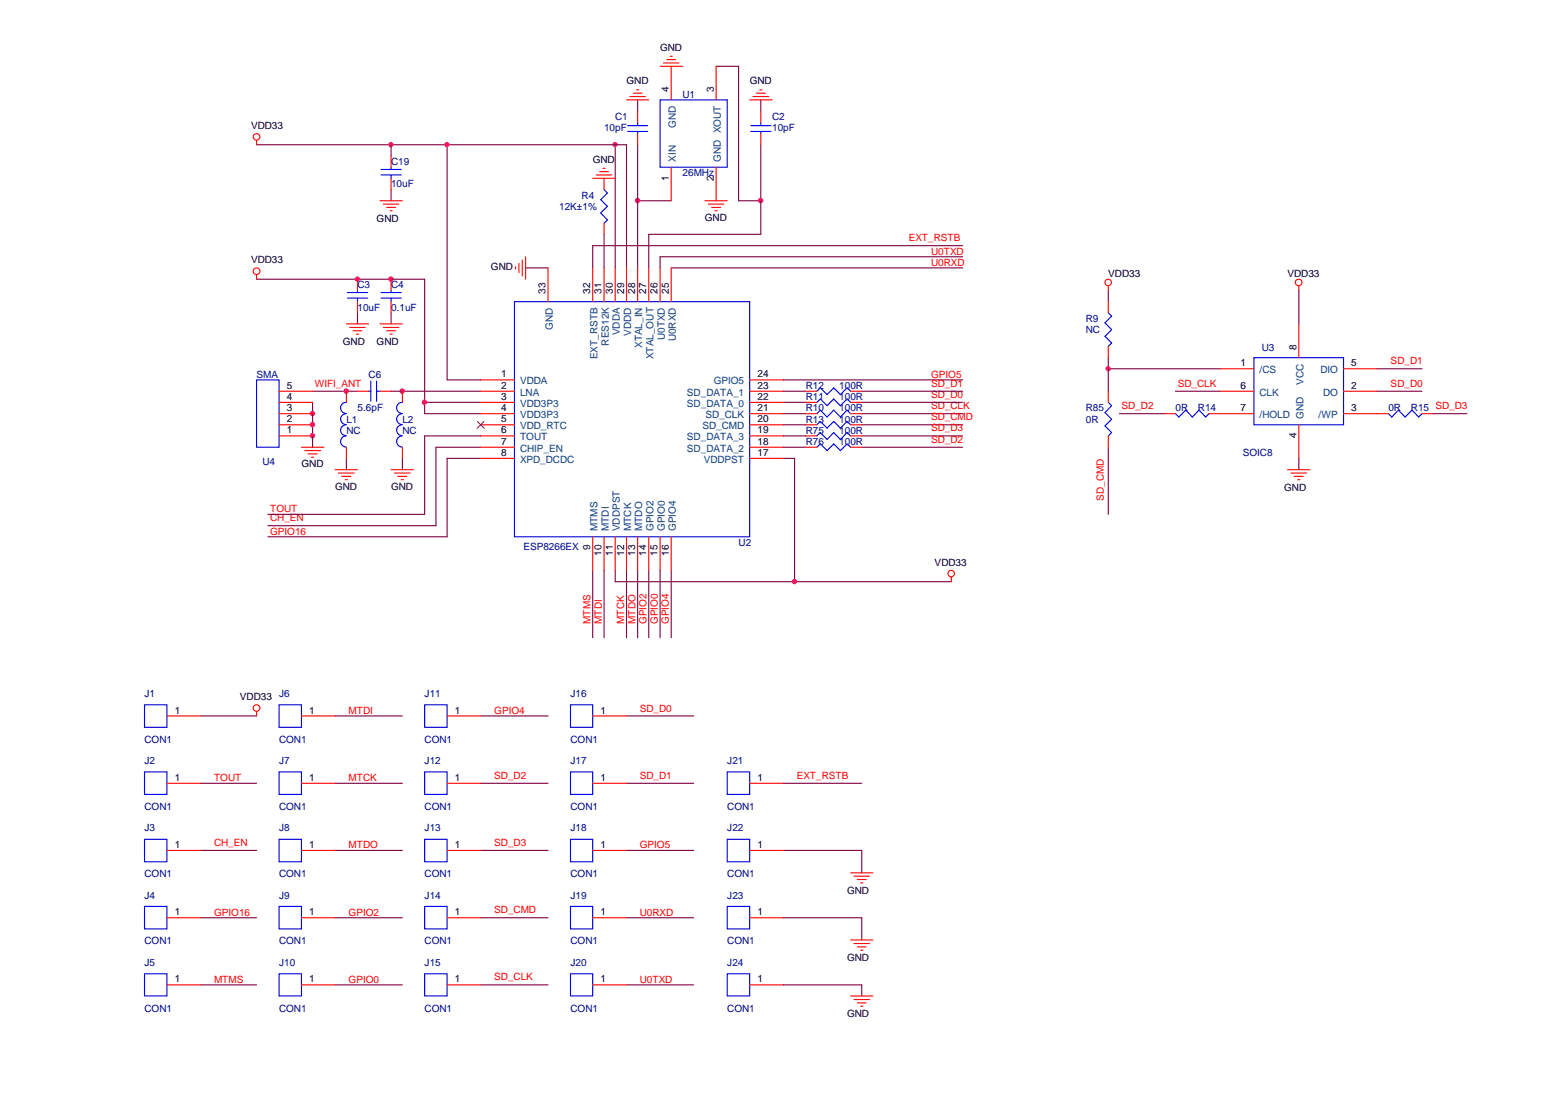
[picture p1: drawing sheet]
<svg xmlns="http://www.w3.org/2000/svg" width="297mm" height="210mm" viewBox="0 0 297 210" stroke-linecap="round" stroke-linejoin="round" font-family="sans-serif">
<g fill="none" stroke="#800040" stroke-width=".21">
<path d="M121.4 19v2.2M136.4 12.6h4.2v25.6h4.3M144.9 19v2.2M48.9 27.6h70.4v23.4M74.5 27.6v2.1M74.5 36.1v2.1M85.1 27.6v44.8h6.4M117.1 27.6v23.4M121.4 38.2h6.4M121.4 27.6v23.4M144.9 27.6v17h-21.4v6.4M48.9 53.2h32v25.6h10.6"/>
<path d="M68.1 59.6v2.1M74.5 59.6v2.1M100.1 51h4.3M115 44.6v6.4M127.8 51h55.5M183.3 46.8h-70.4v4.2M183.3 48.9h-57.6v2.1M211 55.3v2.2M247.3 55.3v6.4M59.5 74.5h8.6M59.5 76.6v8.6M74.5 74.5h17"/>
<path d="M80.9 76.6h10.6M149.1 74.5h4.3M149.1 76.6h4.3M149.1 78.8h4.3M149.1 72.4h34.2M164.1 74.5h19.2M164.1 76.6h19.2M164.1 78.8h19.2M211 70.2h21.4M211 68.1v6.4M213.1 78.8h8.6M223.8 74.5h8.6"/>
<path d="M262.2 74.5h8.6M262.2 70.2h8.6M272.9 78.8h6.4M66 87.3v2.2M76.6 87.3v2.2M91.5 83h-10.6v15h-29.9M91.5 85.2h-8.5v14.9h-32M91.5 87.3h-6.4v14.9h-34.1M149.1 80.9h4.3M149.1 83h4.3M149.1 85.2h4.3M149.1 87.3h2.2v23.5"/>
<path d="M164.1 80.9h19.2M164.1 83h19.2M164.1 85.2h19.2M211 85.2v12.8M247.3 87.3v2.2M112.9 108.6v12.9M115 108.6v12.9M117.1 108.6v2.2h64M119.3 108.6v12.9M121.4 108.6v12.9M123.5 108.6v12.9M125.7 108.6v12.9"/>
<path d="M127.8 108.6v12.9M38.2 136.4h10.7M63.8 136.4h12.8M91.5 136.4h12.9M119.3 136.4h12.8M38.2 149.2h10.7M63.8 149.2h12.8M91.5 149.2h12.9M119.3 149.2h12.8M149.1 149.2h15M38.2 162h10.7M38.2 174.8h10.7"/>
<path d="M63.8 162h12.8M63.8 174.8h12.8M91.5 162h12.9M91.5 174.8h12.9M119.3 162h12.8M119.3 174.8h12.8M149.1 162h15v4.3M149.1 174.8h15v4.2M38.2 187.6h10.7M63.8 187.6h12.8M91.5 187.6h12.9M119.3 187.6h12.8"/>
<path d="M149.1 187.6h15v2.1"/>
</g>
<g fill="#f0f" stroke="#f0f" stroke-width=".21">
<circle cx="76.6" cy="74.5" r=".4"/>
<circle cx="121.4" cy="38.2" r=".4"/>
<circle cx="74.4" cy="53.2" r=".4"/>
<circle cx="68" cy="53.2" r=".4"/>
<circle cx="117.1" cy="27.5" r=".4"/>
<circle cx="144.8" cy="38.2" r=".4"/>
<circle cx="80.8" cy="76.6" r=".4"/>
<circle cx="65.9" cy="74.5" r=".4"/>
<circle cx="59.5" cy="78.8" r=".4"/>
<circle cx="59.5" cy="83" r=".4"/>
<circle cx="59.5" cy="80.9" r=".4"/>
<circle cx="85.1" cy="27.5" r=".4"/>
<circle cx="74.4" cy="27.5" r=".4"/>
<circle cx="211" cy="70.2" r=".4"/>
<circle cx="151.3" cy="110.8" r=".4"/>
</g>
<g fill="none" stroke="#f00" stroke-width=".21">
<path d="M119.3 19h4.2M119.9 18.4h3M120.6 17.8h1.7M121.2 17.1h.4M125.7 12.6h4.3M126.3 12h3M127 11.4h1.7M127.6 10.7h.4M127.8 12.6v6.4M136.4 12.6v6.4M142.7 19h4.3M143.4 18.4h3"/>
<path d="M144 17.8h1.8M144.7 17.1h.4M48.9 26.7v.9M72.3 38.2h4.3M73 38.9h2.9M73.6 39.5h1.7M74.5 29.7v2.1M74.5 34v2.1M112.9 34h4.2M113.5 33.3h3M114.2 32.7h1.7M114.8 32.1h.4"/>
<path d="M115 34v2.1M121.4 21.2v2.1M121.4 25.5v2.1M127.8 31.8v6.4M134.2 38.2h4.3M134.9 38.9h2.9M135.5 39.5h1.7M136.4 31.8v6.4M144.9 21.2v2.1M144.9 25.5v2.1M48.9 52.3v.9M68.1 53.2v2.1"/>
<path d="M68.1 57.5v2.1M74.3 40.1h.4M74.5 53.2v2.1M74.5 57.5v2.1M98.2 50.8v.4M98.8 50.2v1.7M99.4 49.5v3M100.1 48.9v4.3M104.4 51v6.5M112.9 51v6.5M115 42.5v2.1M115 51v6.5"/>
<path d="M117.1 51v6.5M119.3 51v6.5M121.4 51v6.5M123.5 51v6.5M125.7 51v6.5M127.8 51v6.5M136.1 40.1h.5M211 54.5v.8M211 57.5v2.1M247.3 54.5v.8M53.1 74.5h6.4M53.1 76.6h6.4"/>
<path d="M53.1 78.8h6.4M66 61.7h4.2M66 74.5v2.1M66.6 62.4h3M67.2 63h1.7M67.9 63.6h.4M68.1 74.5h2.1M72.3 61.7h4.3M72.3 74.5h2.2M73 62.4h2.9M73.6 63h1.7M74.3 63.6h.4"/>
<path d="M76.6 74.5v2.1M91.5 74.5h6.5M91.5 72.4h6.5M91.5 76.6h6.5M91.5 78.8h6.5M142.7 74.5h6.4M142.7 72.4h6.4M142.7 76.6h6.4M142.7 78.8h6.4M153.4 74.5h2.1M153.4 76.6h2.1M153.4 78.8h2.1"/>
<path d="M162 74.5h2.1M162 76.6h2.1M162 78.8h2.1M211 66v2.1M211 74.5v2.1M221.7 78.8h2.1M230.2 78.8h8.6M232.4 74.5h6.4M232.4 70.2h6.4M247.3 61.7v6.4M255.8 74.5h6.4M255.8 78.8h8.6"/>
<path d="M255.8 70.2h6.4M270.8 78.8h2.1M53.1 80.9h6.4M53.1 83h6.4M57.4 85.2h4.3M58 85.8h3M58.7 86.5h1.7M59.3 87.1h.4M63.8 89.5h4.3M64.4 90.1h3M65.1 90.7h1.7M65.7 91.4h.5"/>
<path d="M66 85.2v2.1M74.5 89.5h4.2M75.1 90.1h3M75.7 90.7h1.8M76.4 91.4h.4M76.6 85.2v2.1M91.5 85.2h6.5M91.5 80.9h6.5M91.5 83h6.5M91.5 87.3h6.5M142.7 85.2h6.4M142.7 80.9h6.4"/>
<path d="M142.7 83h6.4M142.7 87.3h6.4M153.4 85.2h2.1M153.4 80.9h2.1M153.4 83h2.1M162 85.2h2.1M162 80.9h2.1M162 83h2.1M211 83v2.2M245.2 89.5h4.2M245.8 90.1h3M246.4 90.7h1.8"/>
<path d="M247.1 91.4h.4M247.3 80.9v6.4M112.9 102.2v6.4M115 102.2v6.4M117.1 102.2v6.4M119.3 102.2v6.4M121.4 102.2v6.4M123.5 102.2v6.4M125.7 102.2v6.4M127.8 102.2v6.4M181.1 109.9v.9M31.8 136.4h6.4"/>
<path d="M48.9 135.5v.9M57.4 136.4h6.4M85.1 136.4h6.4M112.9 136.4h6.4M31.8 149.2h6.4M57.4 149.2h6.4M85.1 149.2h6.4M112.9 149.2h6.4M142.7 149.2h6.4M31.8 174.8h6.4M31.8 162h6.4M57.4 174.8h6.4"/>
<path d="M57.4 162h6.4M85.1 174.8h6.4M85.1 162h6.4M112.9 174.8h6.4M112.9 162h6.4M142.7 174.8h6.4M142.7 162h6.4M162 166.3h4.2M162 179h4.2M162.6 166.9h3M162.6 179.7h3M163.2 167.5h1.7"/>
<path d="M163.9 168.2h.4M31.8 187.6h6.4M57.4 187.6h6.4M85.1 187.6h6.4M112.9 187.6h6.4M142.7 187.6h6.4M162 189.7h4.2M162.6 190.4h3M163.2 180.4h1.7M163.2 191h1.7M163.9 181h.4M163.9 191.7h.4"/>
<circle cx="48.9" cy="26.1" r=".63"/>
<circle cx="48.8" cy="51.7" r=".64"/>
<circle cx="211" cy="53.8" r=".62"/>
<circle cx="247.3" cy="53.8" r=".63"/>
<circle cx="181.1" cy="109.2" r=".62"/>
<circle cx="48.9" cy="134.9" r=".63"/>
</g>
<g fill="none" stroke="#00f" stroke-width=".21">
<path d="M125.7 19h12.8v12.8h-12.8zM72.6 33.3h3.8M72.6 32.3h3.8M74.5 31.8v.5M74.5 33.3v.7M115 36.1l.7 .7-1.3 1.2 1.3 1.3-1.3 1.3 1.3 1.3-.7 .6M119.5 23.9h3.8M119.5 25h3.8M121.4 23.3v.6M121.4 25v.5M143 23.9h3.8M143 25h3.8"/>
<path d="M144.9 23.3v.6M144.9 25v.5M66.2 56.8h3.8M66.2 55.7h3.8M68.1 55.3v.4M68.1 56.8v.7M72.6 56.8h3.8M72.6 55.7h3.8M74.5 55.3v.4M74.5 56.8v.7M98 57.5h44.7v44.7h-44.7zM211 59.6l.7 .6-1.3 1.3 1.3 1.3-1.3 1.3 1.3 1.2-.7 .7"/>
<path d="M48.9 72.4h4.2v12.8h-4.2zM65.9 78.8a1.04 1.04 0 0 0-1 1 1.04 1.04 0 0 0 1 1.1M65.9 76.6a1.06 1.06 0 0 0-1 1.1 1.06 1.06 0 0 0 1 1.1M70.2 74.5h.4M70.6 72.6v3.8M71.7 74.5h.6M71.7 72.6v3.8M76.6 78.8a1.04 1.04 0 0 0-1.1 1 1.04 1.04 0 0 0 1.1 1.1M76.6 76.6a1.06 1.06 0 0 0-1.1 1.1 1.06 1.06 0 0 0 1.1 1.1M155.5 74.5l.7-.6 1.3 1.3 1.2-1.3 1.3 1.3 1.3-1.3 .7 .6M155.5 76.6l.7-.6 1.3 1.3 1.2-1.3 1.3 1.3 1.3-1.3 .7 .6M155.5 78.8l.7-.7 1.3 1.3 1.2-1.3 1.3 1.3 1.3-1.3 .7 .7"/>
<path d="M211 76.6l.7 .7-1.3 1.3 1.3 1.3-1.3 1.2 1.3 1.3-.7 .6M223.8 78.8l.7 .6 1.3-1.3 1.2 1.3 1.3-1.3 1.3 1.3 .6-.6M238.8 68.1h17v12.8h-17zM264.4 78.8l.6 .6 1.3-1.3 1.2 1.3 1.4-1.3 1.2 1.3 .7-.6M65.9 83a1.06 1.06 0 0 0-1 1.1 1.06 1.06 0 0 0 1 1M65.9 80.9a1.04 1.04 0 0 0-1 1.1 1.04 1.04 0 0 0 1 1M76.6 83a1.06 1.06 0 0 0-1.1 1.1 1.06 1.06 0 0 0 1.1 1M76.6 80.9a1.04 1.04 0 0 0-1.1 1.1 1.04 1.04 0 0 0 1.1 1M155.5 85.2l.7-.6 1.3 1.2 1.2-1.2 1.3 1.2 1.3-1.2 .7 .6M155.5 80.9l.7-.6 1.3 1.2 1.2-1.2 1.3 1.2 1.3-1.2 .7 .6M155.5 83l.7-.6 1.3 1.3 1.2-1.3 1.3 1.3 1.3-1.3 .7 .6M27.5 134.3h4.3v4.2h-4.3z"/>
<path d="M53.1 134.3h4.3v4.2h-4.3zM80.9 134.3h4.2v4.2h-4.2zM108.6 134.3h4.3v4.2h-4.3zM27.5 147h4.3v4.3h-4.3zM27.5 159.9h4.3v4.2h-4.3zM53.1 159.9h4.3v4.2h-4.3zM53.1 147h4.3v4.3h-4.3zM80.9 147h4.2v4.3h-4.2zM80.9 159.9h4.2v4.2h-4.2zM108.6 159.9h4.3v4.2h-4.3zM108.6 147h4.3v4.3h-4.3zM138.5 147h4.2v4.3h-4.2z"/>
<path d="M138.5 159.9h4.2v4.2h-4.2zM27.5 172.6h4.3v4.3h-4.3zM53.1 172.6h4.3v4.3h-4.3zM80.9 172.6h4.2v4.3h-4.2zM108.6 172.6h4.3v4.3h-4.3zM138.5 172.6h4.2v4.3h-4.2zM27.5 185.5h4.3v4.2h-4.3zM53.1 185.5h4.3v4.2h-4.3zM80.9 185.5h4.2v4.2h-4.2zM108.6 185.5h4.3v4.2h-4.3zM138.5 185.5h4.2v4.2h-4.2z"/>
</g>
<path d="M90.9 80.3l1.3 1.3M92.2 80.3l-1.4 1.3" fill="none" stroke="#804000" stroke-width=".19"/>
<g font-size="1.9">
<text x="125.7" y="9.6">GND</text>
<text x="119.3" y="16.1">GND</text>
<text x="127.3" y="17.5" transform="rotate(-90 127.3 17.5)">4</text>
<text x="135.9" y="17.5" transform="rotate(-90 135.9 17.5)">3</text>
<text x="142.7" y="16.1">GND</text>
<text x="47.8" y="24.6">VDD33</text>
<text x="112.9" y="31">GND</text>
<text x="127.3" y="34.4" transform="rotate(-90 127.3 34.4)">1</text>
<text x="135.9" y="34.4" transform="rotate(-90 135.9 34.4)">2</text>
<text x="71.7" y="42.3">GND</text>
<text x="134.2" y="42.1">GND</text>
<text x="47.8" y="50.2">VDD33</text>
<text x="93.5" y="51.4">GND</text>
<text x="211" y="52.7">VDD33</text>
<text x="245.2" y="52.7">VDD33</text>
<text x="103.9" y="56" transform="rotate(-90 103.9 56)">33</text>
<text x="112.4" y="56" transform="rotate(-90 112.4 56)">32</text>
<text x="114.6" y="56" transform="rotate(-90 114.6 56)">31</text>
<text x="116.7" y="56" transform="rotate(-90 116.7 56)">30</text>
<text x="118.8" y="56" transform="rotate(-90 118.8 56)">29</text>
<text x="120.9" y="56" transform="rotate(-90 120.9 56)">28</text>
<text x="123.1" y="56" transform="rotate(-90 123.1 56)">27</text>
<text x="125.2" y="56" transform="rotate(-90 125.2 56)">26</text>
<text x="127.3" y="56" transform="rotate(-90 127.3 56)">25</text>
<text x="65.3" y="65.8">GND</text>
<text x="71.7" y="65.8">GND</text>
<text x="95.4" y="71.9">1</text>
<text x="144.2" y="71.9">24</text>
<text x="236.2" y="69.8">1</text>
<text x="246.8" y="66.6" transform="rotate(-90 246.8 66.6)">8</text>
<text x="257.3" y="69.8">5</text>
<text x="54.6" y="76.2">4</text>
<text x="54.6" y="74.1">5</text>
<text x="95.4" y="74.1">2</text>
<text x="95.4" y="76.2">3</text>
<text x="144.2" y="76.2">22</text>
<text x="144.2" y="74.1">23</text>
<text x="236.2" y="74.1">6</text>
<text x="257.3" y="74.1">2</text>
<text x="54.6" y="82.6">1</text>
<text x="54.6" y="80.4">2</text>
<text x="54.6" y="78.3">3</text>
<text x="95.4" y="78.3">4</text>
<text x="95.4" y="80.4">5</text>
<text x="95.4" y="82.6">6</text>
<text x="144.2" y="82.6">19</text>
<text x="144.2" y="80.4">20</text>
<text x="144.2" y="78.3">21</text>
<text x="236.2" y="78.3">7</text>
<text x="246.8" y="83.5" transform="rotate(-90 246.8 83.5)">4</text>
<text x="257.3" y="78.3">3</text>
<text x="57.4" y="89">GND</text>
<text x="95.4" y="84.7">7</text>
<text x="95.4" y="86.8">8</text>
<text x="144.2" y="86.8">17</text>
<text x="144.2" y="84.7">18</text>
<text x="63.8" y="93.3">GND</text>
<text x="74.5" y="93.3">GND</text>
<text x="244.5" y="93.5">GND</text>
<text x="112.4" y="104.8" transform="rotate(-90 112.4 104.8)">9</text>
<text x="114.6" y="105.8" transform="rotate(-90 114.6 105.8)">10</text>
<text x="116.7" y="105.8" transform="rotate(-90 116.7 105.8)">11</text>
<text x="118.8" y="105.8" transform="rotate(-90 118.8 105.8)">12</text>
<text x="120.9" y="105.8" transform="rotate(-90 120.9 105.8)">13</text>
<text x="123.1" y="105.8" transform="rotate(-90 123.1 105.8)">14</text>
<text x="125.2" y="105.8" transform="rotate(-90 125.2 105.8)">15</text>
<text x="127.3" y="105.8" transform="rotate(-90 127.3 105.8)">16</text>
<text x="178" y="107.8">VDD33</text>
<text x="33.3" y="135.9">1</text>
<text x="45.7" y="133.4">VDD33</text>
<text x="58.9" y="135.9">1</text>
<text x="86.6" y="135.9">1</text>
<text x="114.3" y="135.9">1</text>
<text x="33.3" y="148.7">1</text>
<text x="58.9" y="148.7">1</text>
<text x="86.6" y="148.7">1</text>
<text x="114.3" y="148.7">1</text>
<text x="144.2" y="148.7">1</text>
<text x="33.3" y="161.5">1</text>
<text x="58.9" y="161.5">1</text>
<text x="86.6" y="161.5">1</text>
<text x="114.3" y="161.5">1</text>
<text x="144.2" y="161.5">1</text>
<text x="161.3" y="170.3">GND</text>
<text x="33.3" y="174.3">1</text>
<text x="58.9" y="174.3">1</text>
<text x="86.6" y="174.3">1</text>
<text x="114.3" y="174.3">1</text>
<text x="144.2" y="174.3">1</text>
<text x="161.3" y="183.1">GND</text>
<text x="33.3" y="187.1">1</text>
<text x="58.9" y="187.1">1</text>
<text x="86.6" y="187.1">1</text>
<text x="114.3" y="187.1">1</text>
<text x="144.2" y="187.1">1</text>
<text x="161.3" y="193.8">GND</text>
</g>
<g font-size="1.9" fill="#000080">
<text x="117.1" y="22.9">C1</text>
<text x="130" y="18.6">U1</text>
<text x="147" y="22.9">C2</text>
<text x="115" y="25">10pF</text>
<text x="147" y="25">10pF</text>
<text x="74.5" y="31.4">C19</text>
<text x="74.5" y="35.7">10uF</text>
<text x="130" y="33.5">26MHz</text>
<text x="106.5" y="39.9">12K±1%</text>
<text x="110.7" y="37.8">R4</text>
<text x="68.1" y="54.9">C3</text>
<text x="68.1" y="59.2">10uF</text>
<text x="74.5" y="54.9">C4</text>
<text x="74.5" y="59.2">0.1uF</text>
<text x="206.8" y="61.3">R9</text>
<text x="206.8" y="63.4">NC</text>
<text x="48.9" y="71.9">SMA</text>
<text x="70.2" y="71.9">C6</text>
<text x="240.2" y="66.8">U3</text>
<text x="153.4" y="74.1">R12</text>
<text x="153.4" y="76.2">R11</text>
<text x="159.8" y="74.1">100R</text>
<text x="159.8" y="76.2">100R</text>
<text x="66" y="80.5">L1</text>
<text x="66" y="82.6">NC</text>
<text x="68.1" y="78.3">5.6pF</text>
<text x="76.6" y="80.5">L2</text>
<text x="76.6" y="82.6">NC</text>
<text x="153.4" y="80.5">R13</text>
<text x="153.4" y="78.3">R10</text>
<text x="153.4" y="82.6">R75</text>
<text x="159.8" y="80.5">100R</text>
<text x="159.8" y="78.3">100R</text>
<text x="159.8" y="82.6">100R</text>
<text x="206.8" y="78.3">R85</text>
<text x="206.8" y="80.5">0R</text>
<text x="223.8" y="78.3">0R</text>
<text x="228.1" y="78.3">R14</text>
<text x="264.4" y="78.3">0R</text>
<text x="268.6" y="78.3">R15 SD_D3</text>
<text x="50" y="88.6">U4</text>
<text x="153.4" y="84.7">R76</text>
<text x="159.8" y="84.7">100R</text>
<text x="236.6" y="86.9">SOIC8</text>
<text x="99.7" y="104.8">ESP8266EX</text>
<text x="140.6" y="103.9">U2</text>
<text x="27.5" y="132.7">J1</text>
<text x="53.1" y="132.7">J6</text>
<text x="80.9" y="132.7">J11</text>
<text x="108.6" y="132.7">J16</text>
<text x="27.5" y="141.5">CON1</text>
<text x="53.1" y="141.5">CON1</text>
<text x="80.9" y="141.5">CON1</text>
<text x="108.6" y="141.5">CON1</text>
<text x="27.5" y="145.6">J2</text>
<text x="53.1" y="145.6">J7</text>
<text x="80.9" y="145.6">J12</text>
<text x="108.6" y="145.6">J17</text>
<text x="138.5" y="145.6">J21</text>
<text x="27.5" y="154.3">CON1</text>
<text x="53.1" y="154.3">CON1</text>
<text x="80.9" y="154.3">CON1</text>
<text x="108.6" y="154.3">CON1</text>
<text x="138.5" y="154.3">CON1</text>
<text x="27.5" y="158.3">J3</text>
<text x="53.1" y="158.3">J8</text>
<text x="80.9" y="158.3">J13</text>
<text x="108.6" y="158.3">J18</text>
<text x="138.5" y="158.3">J22</text>
<text x="27.5" y="167.1">CON1</text>
<text x="53.1" y="167.1">CON1</text>
<text x="80.9" y="167.1">CON1</text>
<text x="108.6" y="167.1">CON1</text>
<text x="138.5" y="167.1">CON1</text>
<text x="27.5" y="171.2">J4</text>
<text x="53.1" y="171.2">J9</text>
<text x="80.9" y="171.2">J14</text>
<text x="108.6" y="171.2">J19</text>
<text x="138.5" y="171.2">J23</text>
<text x="27.5" y="179.9">CON1</text>
<text x="53.1" y="179.9">CON1</text>
<text x="80.9" y="179.9">CON1</text>
<text x="108.6" y="179.9">CON1</text>
<text x="138.5" y="179.9">CON1</text>
<text x="27.5" y="184">J5</text>
<text x="53.1" y="184">J10</text>
<text x="80.9" y="184">J15</text>
<text x="108.6" y="184">J20</text>
<text x="138.5" y="184">J24</text>
<text x="27.5" y="192.7">CON1</text>
<text x="53.1" y="192.7">CON1</text>
<text x="80.9" y="192.7">CON1</text>
<text x="108.6" y="192.7">CON1</text>
<text x="138.5" y="192.7">CON1</text>
</g>
<g font-size="1.9" fill="#004080">
<text x="128.7" y="24.4" transform="rotate(-90 128.7 24.4)">GND</text>
<text x="128.7" y="30.8" transform="rotate(-90 128.7 30.8)">XIN</text>
<text x="137.2" y="30.8" transform="rotate(-90 137.2 30.8)">GND XOUT</text>
<text x="105.2" y="62.8" transform="rotate(-90 105.2 62.8)">GND</text>
<text x="115.9" y="65.8" transform="rotate(-90 115.9 65.8)">RES12K</text>
<text x="118" y="63.9" transform="rotate(-90 118 63.9)">VDDA</text>
<text x="120.2" y="64" transform="rotate(-90 120.2 64)">VDDD</text>
<text x="126.6" y="64.8" transform="rotate(-90 126.6 64.8)">U0TXD</text>
<text x="128.7" y="65" transform="rotate(-90 128.7 65)">U0RXD</text>
<text x="113.7" y="68.4" transform="rotate(-90 113.7 68.4)">EXT_RSTB</text>
<text x="122.3" y="66.3" transform="rotate(-90 122.3 66.3)">XTAL_IN</text>
<text x="124.4" y="68.4" transform="rotate(-90 124.4 68.4)">XTAL_OUT</text>
<text x="239.8" y="71.1">/CS</text>
<text x="251.4" y="71.1">DIO</text>
<text x="99" y="73.2">VDDA</text>
<text x="99" y="75.4">LNA</text>
<text x="99" y="77.5">VDD3P3</text>
<text x="130.8" y="77.5">SD_DATA_0</text>
<text x="130.8" y="75.4">SD_DATA_1</text>
<text x="135.9" y="73.2">GPIO5</text>
<text x="239.8" y="75.4">CLK</text>
<text x="248.2" y="73.3" transform="rotate(-90 248.2 73.3)">VCC</text>
<text x="251.9" y="75.4">DO</text>
<text x="99" y="79.6">VDD3P3</text>
<text x="99" y="81.8">VDD_RTC</text>
<text x="99" y="83.9">TOUT</text>
<text x="130.8" y="83.9">SD_DATA_3</text>
<text x="133.7" y="81.8">SD_CMD</text>
<text x="134.3" y="79.6">SD_CLK</text>
<text x="239.8" y="79.6">/HOLD</text>
<text x="248.2" y="79.9" transform="rotate(-90 248.2 79.9)">GND</text>
<text x="251.1" y="79.6">/WP</text>
<text x="99" y="86">CHIP_EN</text>
<text x="99" y="88.2">XPD_DCDC</text>
<text x="130.8" y="86">SD_DATA_2</text>
<text x="134" y="88.2">VDDPST</text>
<text x="113.7" y="101.2" transform="rotate(-90 113.7 101.2)">MTMS</text>
<text x="115.9" y="101.2" transform="rotate(-90 115.9 101.2)">MTDI</text>
<text x="118" y="101.2" transform="rotate(-90 118 101.2)">VDDPST</text>
<text x="120.2" y="101.2" transform="rotate(-90 120.2 101.2)">MTCK</text>
<text x="122.3" y="101.2" transform="rotate(-90 122.3 101.2)">MTDO</text>
<text x="124.4" y="101.2" transform="rotate(-90 124.4 101.2)">GPIO2</text>
<text x="126.6" y="101.2" transform="rotate(-90 126.6 101.2)">GPIO0</text>
<text x="128.7" y="101.2" transform="rotate(-90 128.7 101.2)">GPIO4</text>
</g>
<g font-size="1.9" fill="#f00">
<text x="173.1" y="45.9">EXT_RSTB</text>
<text x="177.3" y="50.6">U0RXD</text>
<text x="177.3" y="48.5">U0TXD</text>
<text x="177.3" y="71.9">GPIO5</text>
<text x="264.8" y="69.4">SD_D1</text>
<text x="59.9" y="73.7">WIFI_ANT</text>
<text x="177.3" y="77.9">SD_CLK</text>
<text x="177.3" y="75.8">SD_D0</text>
<text x="177.3" y="73.7">SD_D1</text>
<text x="213.6" y="77.9">SD_D2</text>
<text x="224.2" y="73.7">SD_CLK</text>
<text x="264.8" y="73.7">SD_D0</text>
<text x="177.3" y="80.1">SD_CMD</text>
<text x="177.3" y="82.2">SD_D3</text>
<text x="177.3" y="84.3">SD_D2</text>
<text x="210.2" y="95.4" transform="rotate(-90 210.2 95.4)">SD_CMD</text>
<text x="51.4" y="99.3">CH_EN</text>
<text x="51.4" y="101.8">GPIO16</text>
<text x="51.4" y="97.6">TOUT</text>
<text x="112.4" y="118.9" transform="rotate(-90 112.4 118.9)">MTMS</text>
<text x="114.6" y="118.9" transform="rotate(-90 114.6 118.9)">MTDI</text>
<text x="118.9" y="118.9" transform="rotate(-90 118.9 118.9)">MTCK</text>
<text x="121" y="118.9" transform="rotate(-90 121 118.9)">MTDO</text>
<text x="123.1" y="118.9" transform="rotate(-90 123.1 118.9)">GPIO2</text>
<text x="125.3" y="118.9" transform="rotate(-90 125.3 118.9)">GPIO0</text>
<text x="127.4" y="118.9" transform="rotate(-90 127.4 118.9)">GPIO4</text>
<text x="66.4" y="135.9">MTDI</text>
<text x="94.1" y="135.9">GPIO4</text>
<text x="121.8" y="135.5">SD_D0</text>
<text x="40.8" y="148.8">TOUT</text>
<text x="66.4" y="148.8">MTCK</text>
<text x="94.1" y="148.4">SD_D2</text>
<text x="121.8" y="148.4">SD_D1</text>
<text x="151.7" y="148.4">EXT_RSTB</text>
<text x="40.8" y="161.1">CH_EN</text>
<text x="66.4" y="161.6">MTDO</text>
<text x="94.1" y="161.1">SD_D3</text>
<text x="121.8" y="161.6">GPIO5</text>
<text x="94.1" y="174">SD_CMD</text>
<text x="40.8" y="174.4">GPIO16</text>
<text x="66.4" y="174.4">GPIO2</text>
<text x="121.8" y="174.4">U0RXD</text>
<text x="40.8" y="187.2">MTMS</text>
<text x="66.4" y="187.2">GPIO0</text>
<text x="94.1" y="186.7">SD_CLK</text>
<text x="121.8" y="187.2">U0TXD</text>
</g>
</svg>
